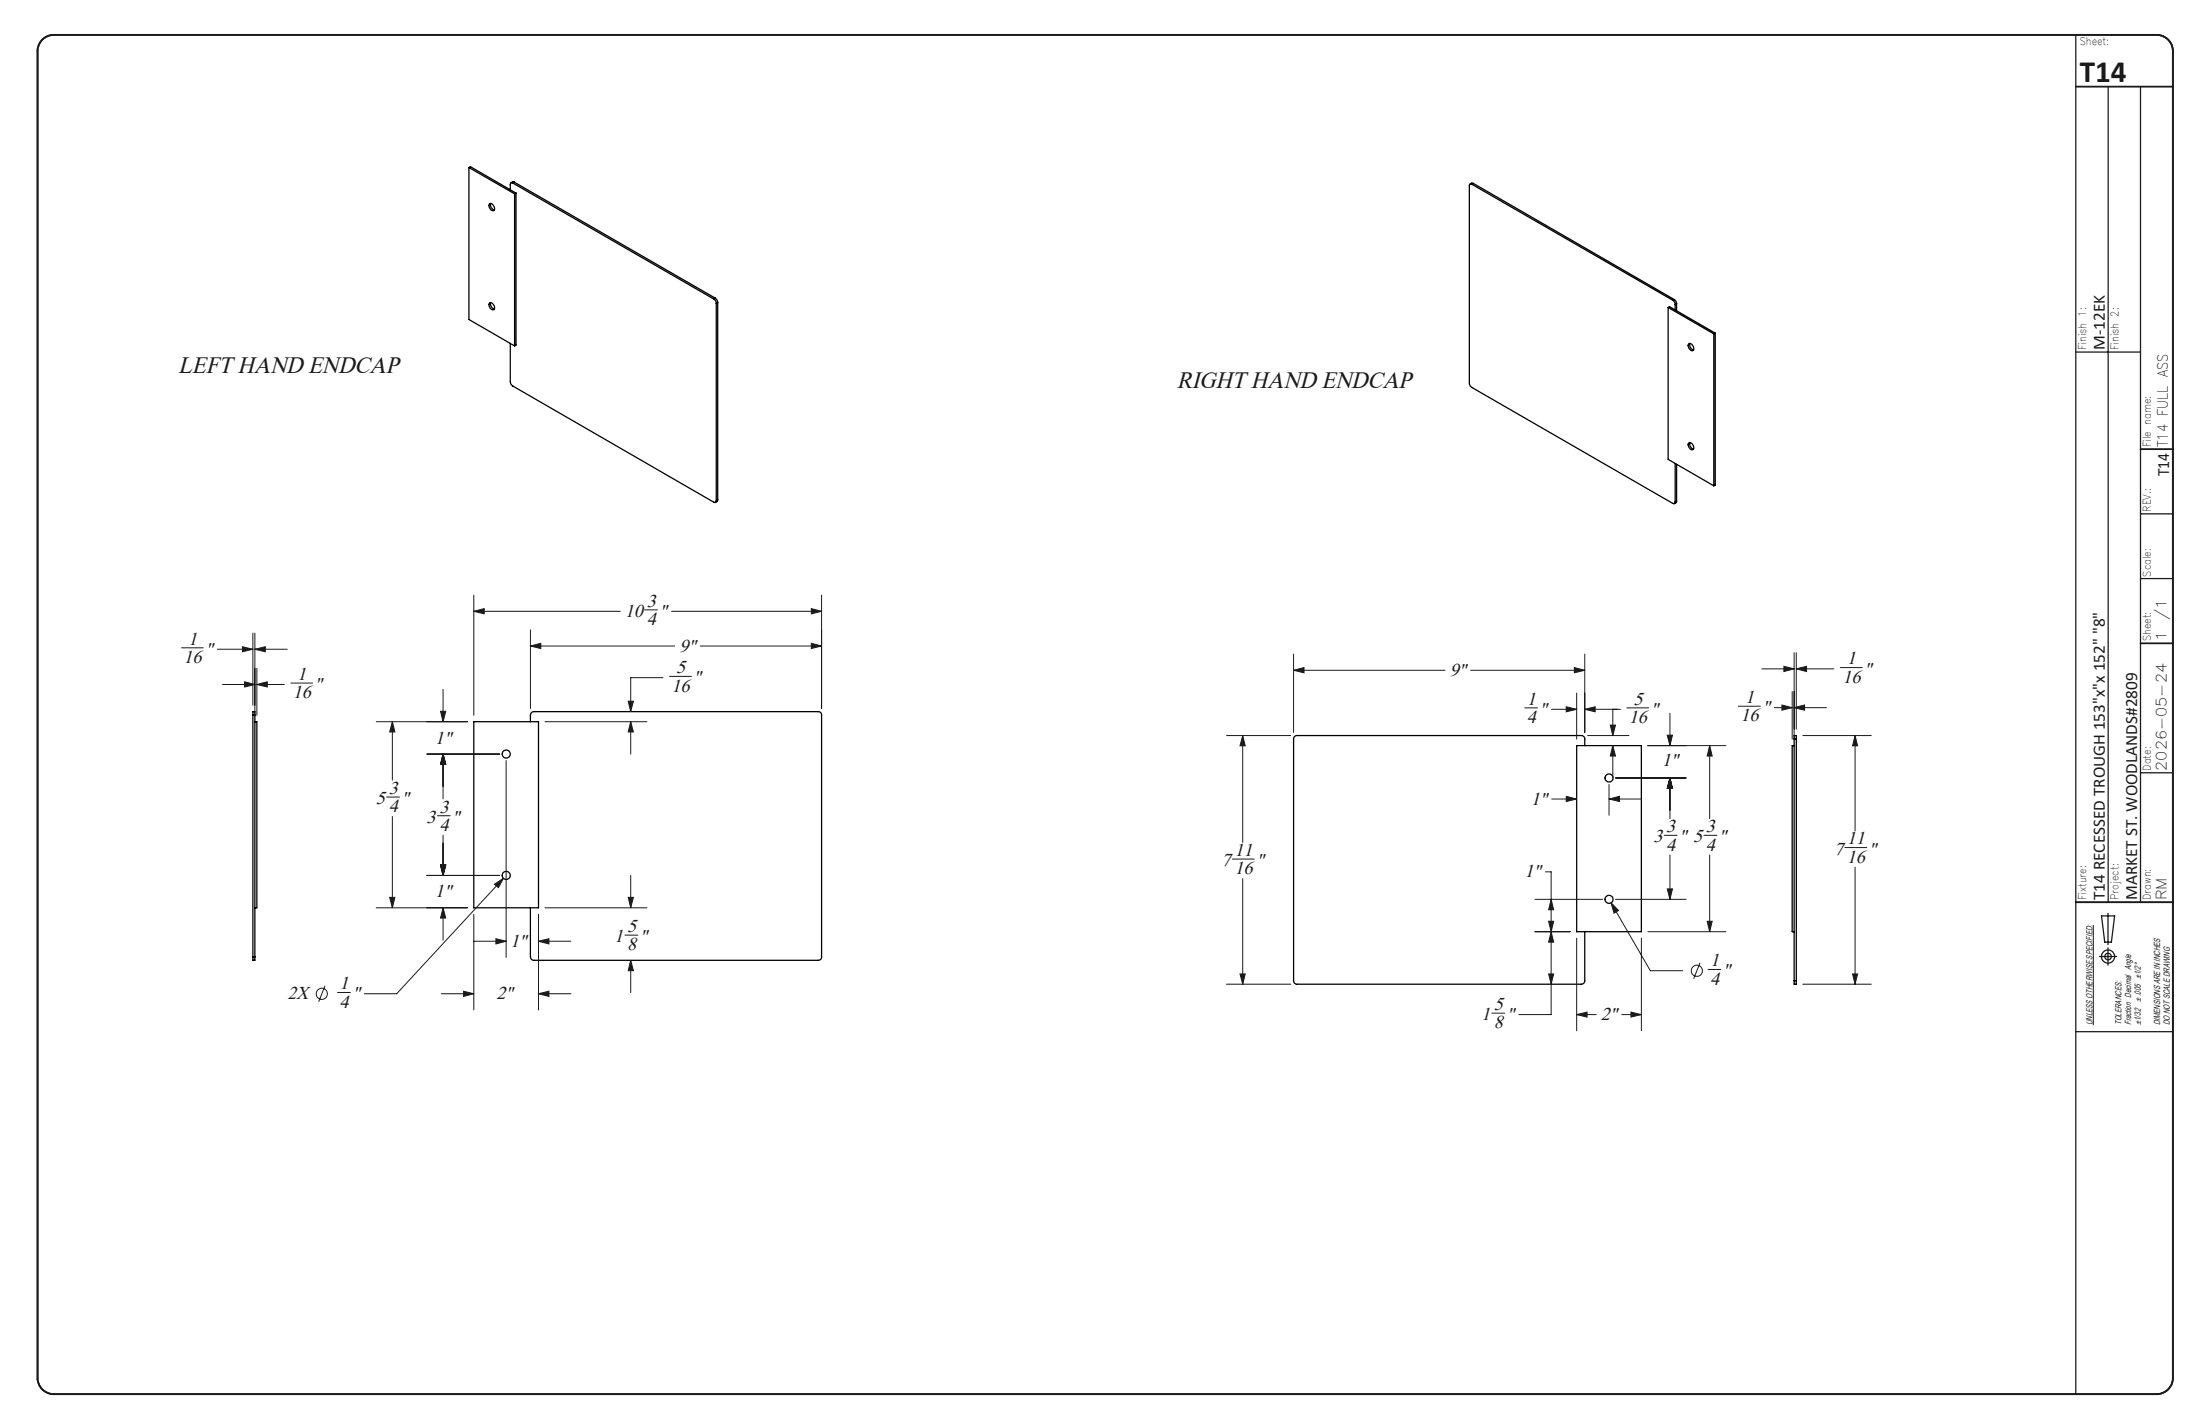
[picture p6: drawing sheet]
<svg xmlns="http://www.w3.org/2000/svg" width="432mm" height="279mm" viewBox="0 0 432 279" stroke-linecap="round" stroke-linejoin="round" font-family="sans-serif">
<g fill="none" stroke="#191924" stroke-width=".2">
<path d="M93 119.9l2-.5v1zM93 116.8v23.5M93 119.9h28.7M126.5 119.7h2.5M131.8 119.9h29.5M159.2 119.4l2.1 .5-2.1 .5zM161.3 116.8v22.2M35.6 127.1h4.3M42.7 127.4h6.9M43.7 134.3h6.3M47.6 126.9l2 .5-2 .5zM48 133.8l2 .5-2 .5z"/>
<path d="M49.6 124.2v14.2M50 127.4l2.1-.5v1zM50 124.2v16.1M50 127.4h6.4M50.4 134.3l2.1-.5v1zM50.4 131.1v9.2M50.4 134.3h5.4M57.1 134h4.2M86.5 139.6h1l-.5 2zM87 135.3v6.3M104.1 126.8l2.1-.6v1zM104.1 123.6v15.4"/>
<path d="M104.1 126.8h28.3M123.3 137.6h1l-.5 2zM130.1 133h-6.3v6.6M131.4 132.7h4.3M137.4 126.8h23.9M159.2 126.2l2.1 .6-2.1 .4zM253.9 131.5l2-.5v1zM253.9 128.3v15.4M253.9 131.5h29.7M288.6 131.5h22.4M299.3 138.9h2.5M304.5 139.2h5"/>
<path d="M307.4 138.7l2.1 .5-2.1 .5zM309 131l2 .5-2 .5zM309.5 136v9M311 139.2l2.1-.5v1zM311 128.3v15.4M311 139.2h7.1M316.5 139.2v5.1M319.3 138.9h4.3M327.8 139.9v6.4M341.2 138.6h4.3M345.8 131.2h6.3M348.3 138.9h3.5"/>
<path d="M349.7 138.3l2.1 .6-2.1 .4zM350.1 130.7l2 .5-2 .6zM351.8 135.7v9.3M352.1 138.9l2.1-.6v1zM352.1 128.1v16.9M352.1 138.9h6.4M352.6 131.2l2-.5v1.1zM352.6 128.1v15M352.6 131.2h7.3M361.2 131h4.3M73.8 141.6h17.9M75.9 156.4h2.5"/>
<path d="M77 141.6l.5 2h-1zM77 141.6v11.5M83.8 148h14.3M87 148l.5 2h-1zM87 148v8.7M99.3 149.2v38.7M107 141.6h20M123.8 141.6l.5 2h-1zM123.8 141.6v6.4M240.7 144.3h12.6M243.9 144.3l.5 2h-1zM243.9 144.3v21"/>
<path d="M304.6 156.8h4.9M307.4 156.2l2.1 .6-2.1 .5zM311.6 144.3h8.1M315.8 156.8l2.1-.6v1.1zM315.8 153.9v6M315.8 156.8h6.4M316.1 142.3h1l-.6 2zM316.5 146.3l.6 2h-1zM316.5 146.3v6.3M317.1 152.6h13.8M323.4 146.3h15.3M327.2 144.3h1.1l-.5 2z"/>
<path d="M327.8 152.6l.5 2.1h-1.1zM327.8 152.6v8M335.6 146.3l.5 2h-1zM335.6 146.3v14.3M353.8 144.3h13.5M364.1 144.3l.5 2h-1zM364.1 144.3v18.7M73.8 178.1h17.9M76.5 176.1h1l-.5 2zM77 160.2v17.9M83.8 171.8h14.3M85.9 160.1h2.5"/>
<path d="M86.5 169.7h1l-.5 2.1zM87 178.1l.5 2h-1zM87 163.9v7.9M87 178.1v6.4M93 179.4v18.8M97 173.5l1.8-1.2-1 1.9zM98.8 172.3l-20.9 22.7h-6.4M105.7 179.4v18.8M107 178.1h20M123.3 176.1h1l-.5 2zM123.8 171.8v6.3M241.9 168.6h4.3"/>
<path d="M243.9 172.4v20.7M301.3 176.5h13.2M303.3 171.1h1.1v28h-6.3M304.4 176.5l.5 2h-.9zM316.2 177.1l1.5 1.5-.9 .6zM316.2 177.1l7.7 13.4h6.4M317.1 176.5h13.8M326.6 163.9h2.6M327.2 174.4h1.1l-.5 2.1zM327.8 167.7v8.8M334.4 163.9h2.6M335.6 167.7v15.1"/>
<path d="M362.1 166.3h4.3M364.1 170.1v23M63.8 193.4l-1.3 3.2M66.3 194.7h2.5M86.6 195h6.4M91 194.5l2 .5-2 .5zM93 184.7h6.3M97.3 184.2l2 .5-2 .5zM105.7 195l2-.5v1zM105.7 184.7l2-.5v1zM105.7 195h6.3M105.7 184.7h6.3"/>
<path d="M122.7 183.5h2.5M123.8 188.4l.5 2.1h-1zM123.8 188.4v6.4M240.7 193.1h12.6M243.4 191.1h1l-.5 2zM292.8 198.8h2.5M301.3 182.8h6.9M304 180.8h.9l-.5 2zM304 191.1h.9l-.5 2zM304.4 182.8l.5 2.1h-.9zM309.5 199.1l2-.5v1zM309.5 184.1v18.1"/>
<path d="M309.5 199.1h3.8M318.3 199.1h3.9M320.1 198.6l2.1 .5-2.1 .5zM322.2 184.1v18.1M323.4 182.8h15.3M333.7 188.9l-1.3 3.2M335.1 180.8h1l-.5 2zM335.2 190.2h2.5M353.8 193.1h13.5M363.6 191.1h1l-.5 2zM410.9 181.5v19.6"/>
<circle cx="63.2" cy="195" r="1.1"/>
<circle cx="333.1" cy="190.5" r="1.1"/>
</g>
<g fill="none" stroke="#191924" stroke-width=".25">
<path d="M407.4 6.8v266.7M413.8 17v160M420.1 17v160M407.4 69.1h12.7M420.1 113.5h6.4M420.1 100.8h6.4M420.1 151.6h6.4M407.4 177h19.1M412.5 179.7h2.5l-.6 5.2h-1.3zM413.7 179.2v6.1M412.1 187.7h3.3M413.7 186v3.4"/>
<path d="M407.4 202.4h19.1"/>
<circle cx="413.7" cy="187.7" r=".66"/>
<circle cx="413.8" cy="187.7" r="1.29"/>
</g>
<path d="M8.2 7.9a3.3 3.3 0 0 1 2.3-1.1h412.8a3.2 3.2 0 0 1 3.2 3.2v260.4a3.2 3.2 0 0 1-3.2 3.1h-412.8a3.2 3.2 0 0 1-3.1-3.1v-260.4a3.2 3.2 0 0 1 .8-2.1zM407.4 17h19.1M420.1 88.1h6.4M420.1 126.2h6.4M407.4 177h19.1" fill="none" stroke="#191924" stroke-width=".35"/>
<g fill="none" stroke="#000" stroke-width=".25">
<path d="M92 32.9l9 5.1M92 32.9v29.8l9 5.2M92 32.9l.3-.2 9 5.2M96.3 39.9a1.09 1.09 0 0 0 .7 1.3M100.6 35.9a.3 .3 0 0 0-.3 0 .3 .3 0 0 0-.1 .3v1.1M100.6 35.9l39.5 22.8M100.9 35.7h-.2l-.4 .2M100.9 35.7l-.3 .2M100.9 35.7l39.5 22.8M101 38v29.9M101.3 37.9v29.8l-.3 .2M101.3 37.9l-.3 .1"/>
<path d="M288.9 36.2a.3 .3 0 0 0-.4-.1 .3 .3 0 0 0-.1 .3v38.9l.2 .5 39.7 23a.28 .28 0 0 0 .4 0 .28 .28 0 0 0 .1-.3M288.9 36.2l39.4 22.7M289.2 36l-.3-.1-.4 .2M289.2 36l-.3 .2M289.2 36l39.4 22.8M96.1 59.4a.91 .91 0 0 1 .9 1.3 .89 .89 0 0 1-.9-1.3zM96.1 40a.84 .84 0 0 1 .8 .4 .84 .84 0 0 1-.1 .9 1.01 1.01 0 0 1-.7-1.3zM96.3 59.4a1.08 1.08 0 0 0 .7 1.2M140.1 58.7l.3 .3 .2 .5M140.4 58.5l.3 .2 .2 .6M140.4 58.5l-.3 .2M140.6 59.5v38.7"/>
<path d="M140.9 59.3l-.3 .2M140.9 59.3v38.8M328.3 58.9l.3 .4 .2 .5M328.6 58.8l.4 .4 .1 .4M328.6 58.8l-.3 .1M328.8 59.8v1M329.1 59.6l-.3 .2M329.1 59.6v1.4M100.2 67.4v7.5l.4 .8 39.5 22.8a.3 .3 0 0 0 .3 .1 .3 .3 0 0 0 .2-.4M327.4 60.3l9 5.2M327.4 60.3l.3-.1 9 5.2M327.4 60.3v29.8l9 5.2"/>
<path d="M331.4 67.5a.85 .85 0 0 1 .9 .4 .85 .85 0 0 1-.1 .9 1.02 1.02 0 0 1-.8-1.3zM331.6 67.4a1.15 1.15 0 0 0 .8 1.3M336.4 65.5v29.8M336.7 65.4l-.3 .1M336.7 65.4v29.8l-.3 .1M140.9 98.1l-.1 .3-.4 .2M140.9 98.1l-.3 .1M328.8 90.9v7.6M329.1 98.3l-.1 .3-.4 .2M329.1 98.3l-.3 .2M329.1 91.1v7.2M331.4 86.9a.82 .82 0 0 1 .9 .4 .82 .82 0 0 1-.1 1 1.01 1.01 0 0 1-.8-1.4z"/>
<path d="M331.6 86.8a1.11 1.11 0 0 0 .8 1.3M49.6 140.3v-.7h.4v.7M49.6 140.3h.4M49.6 140.3v47.4M50 141.6h.4v36.5h-.4M50 140.3v47.4M93 141.6h12.7v36.5h-12.7zM104.1 141.6v-1.3a.66 .66 0 0 1 .7-.7h55.8a.61 .61 0 0 1 .7 .7v47.4a.61 .61 0 0 1-.7 .7h-55.8a.66 .66 0 0 1-.7-.7v-9.6M309.5 146.3h12.7v36.5h-12.7zM311 146.3v-1.3a.66 .66 0 0 0-.7-.7h-55.7a.66 .66 0 0 0-.7 .7v47.4a.66 .66 0 0 0 .7 .7h55.7a.66 .66 0 0 0 .7-.7v-9.6M352.1 145v-.7h.5v.7M352.1 146.3h-.3v36.5h.3"/>
<path d="M352.1 145h.5M352.1 145v47.4M352.6 145v47.4M49.6 187.7v.7h.4v-.7M49.6 187.7h.4M352.1 192.4v.7h.5v-.7M352.1 192.4h.5"/>
<circle cx="99.4" cy="147.9" r=".78"/>
<circle cx="315.8" cy="152.6" r=".78"/>
<circle cx="99.4" cy="171.8" r=".78"/>
<circle cx="315.8" cy="176.5" r=".78"/>
</g>
<path d="M309 131l2 .5-2 .5zM253.9 131.5l2-.5v1zM320.1 198.6l2.1 .5-2.1 .5zM309.5 199.1l2-.5v1zM327.2 174.4h1.1l-.5 2.1zM327.8 152.6l.5 2.1h-1.1zM327.8 152.6l.5 2.1h-1.1zM327.2 144.3h1.1l-.5 2zM316.5 146.3l.6 2h-1zM316.1 142.3h1l-.6 2zM316.2 177.1l.6 2.1 .9-.6zM307.4 138.7l2.1 .5-2.1 .5zM311 139.2l2.1-.5v1zM243.9 144.3l.5 2h-1zM243.4 191.1h1l-.5 2zM335.6 146.3l.5 2h-1zM335.1 180.8h1l-.5 2zM315.8 156.8l2.1-.6v1.1zM307.4 156.2l2.1 .6-2.1 .5zM304.4 176.5l.5 2h-.9zM304 180.8h.9l-.5 2zM304.4 182.8l.5 2.1h-.9zM304 191.1h.9l-.5 2zM363.6 191.1h1l-.5 2zM364.1 144.3l.5 2h-1zM350.1 130.7l2 .5-2 .6zM352.6 131.2l2-.5v1.1zM349.7 138.3l2.1 .6-2.1 .4zM352.1 138.9l2.1-.6v1zM104.1 126.8l2.1-.6v1zM159.2 126.2l2.1 .6-2.1 .4zM93 119.9l2-.5v1zM159.2 119.4l2.1 .5-2.1 .5zM87 148l.5 2h-1zM86.5 169.7h1l-.5 2.1zM87 148l.5 2h-1zM86.5 139.6h1l-.5 2zM105.7 195l2-.5v1zM91 194.5l2 .5-2 .5zM97.3 184.2l2 .5-2 .5zM105.7 184.7l2-.5v1zM86.5 169.7h1l-.5 2.1zM87 178.1l.5 2h-1zM123.3 176.1h1l-.5 2zM123.8 188.4l.5 2.1h-1zM77 141.6l.5 2h-1zM76.5 176.1h1l-.5 2zM123.8 141.6l.5 2h-1zM123.3 137.6h1l-.5 2zM97 173.5l.8 .7 1-1.9zM47.6 126.9l2 .5-2 .5zM50 127.4l2.1-.5v1zM50.4 134.3l2.1-.5v1zM48 133.8l2 .5-2 .5z" fill="#191924"/>
<text font-size="6.1" fill="#191924" x="408.2" y="16.1">T14</text>
<g font-size="4.7" fill="#191924">
<text x="35" y="73.2">LEFT HAND ENDCAP</text>
<text x="231" y="76.1">RIGHT HAND ENDCAP</text>
</g>
<g font-size="3.7" fill="#191924">
<text x="126.9" y="119">3</text>
<text x="122.6" y="121">10</text>
<text x="126.9" y="122.7">4</text>
<text x="129.5" y="121">&quot;</text>
<text x="36" y="130.1">16</text>
<text x="36.9" y="126.5">1</text>
<text x="40.3" y="128.5">&quot;</text>
<text x="133.3" y="127.8">9&quot;</text>
<text x="362.5" y="130.4">1</text>
<text x="57.5" y="137">16</text>
<text x="58.3" y="133.4">1</text>
<text x="61.8" y="135.4">&quot;</text>
<text x="131.8" y="135.7">16</text>
<text x="132.7" y="132.1">5</text>
<text x="136.1" y="134.1">&quot;</text>
<text x="284.6" y="132.6">9&quot;</text>
<text x="342.5" y="137.9">1</text>
<text x="361.6" y="134">16</text>
<text x="365.9" y="132.4">&quot;</text>
<text x="299.7" y="138.3">1</text>
<text x="299.7" y="141.9">4</text>
<text x="302.2" y="140.3">&quot;</text>
<text x="319.7" y="141.9">16</text>
<text x="320.6" y="138.3">5</text>
<text x="324" y="140.3">&quot;</text>
<text x="341.6" y="141.6">16</text>
<text x="345.9" y="139.9">&quot;</text>
<text x="85.4" y="145.9">1&quot;</text>
<text x="76.3" y="155.7">3</text>
<text x="326.2" y="150.3">1&quot;</text>
<text x="73.8" y="157.7">5</text>
<text x="76.3" y="159.3">4</text>
<text x="78.8" y="157.7">&quot;</text>
<text x="83.7" y="161.4">3</text>
<text x="86.3" y="159.4">3</text>
<text x="88.8" y="161.4">&quot;</text>
<text x="300.5" y="157.9">1&quot;</text>
<text x="86.3" y="163">4</text>
<text x="242.3" y="167.9">11</text>
<text x="324.5" y="165.3">3</text>
<text x="327" y="163.3">3</text>
<text x="327" y="166.9">4</text>
<text x="329.6" y="165.3">&quot; 5</text>
<text x="334.8" y="166.9">4</text>
<text x="334.8" y="163.3">3</text>
<text x="337.4" y="165.3">&quot;</text>
<text x="360" y="167.7">7</text>
<text x="362.5" y="165.7">11</text>
<text x="366.8" y="167.7">&quot;</text>
<text x="239.8" y="169.9">7</text>
<text x="242.3" y="171.6">16</text>
<text x="246.6" y="169.9">&quot;</text>
<text x="299.2" y="172.2">1&quot;</text>
<text x="362.5" y="169.3">16</text>
<text x="85.4" y="176">1&quot;</text>
<text x="100.2" y="185.8">1&quot;</text>
<text x="120.5" y="184.8">1</text>
<text x="123.1" y="182.9">5</text>
<text x="125.6" y="184.8">&quot;</text>
<text x="123.1" y="186.5">8</text>
<text x="335.6" y="189.6">1</text>
<text x="338.2" y="191.6">&quot;</text>
<text x="56.5" y="196.1">2X</text>
<text x="66.6" y="197.7">4</text>
<text x="66.6" y="194.1">1</text>
<text x="69.2" y="196.1">&quot;</text>
<text x="97.4" y="196.1">2&quot;</text>
<text x="335.6" y="193.2">4</text>
<text x="290.7" y="200.2">1</text>
<text x="293.2" y="198.2">5</text>
<text x="293.2" y="201.8">8</text>
<text x="295.7" y="200.2">&quot;</text>
<text x="314.2" y="200.2">2&quot;</text>
</g>
<g font-size="3.4" fill="#191924">
<text x="413.1" y="68.7" transform="rotate(-90 413.1 68.7)">M-12EK</text>
<text x="425.7" y="93.4" transform="rotate(-90 425.7 93.4)">T14</text>
<text x="413.1" y="176.6" transform="rotate(-90 413.1 176.6)">T14 RECESSED TROUGH 153&quot;x&quot;x 152&quot; &quot;8&quot;</text>
<text x="419.4" y="176.6" transform="rotate(-90 419.4 176.6)">MARKET ST. WOODLANDS#2809</text>
</g>
<g font-size="2.8" fill="#191924">
<text x="425.5" y="87.7" transform="rotate(-90 425.5 87.7)">T14 FULL ASS</text>
<text x="425.2" y="125.8" transform="rotate(-90 425.2 125.8)">1</text>
<text x="425.2" y="121.7" transform="rotate(-90 425.2 121.7)">/1</text>
<text x="425.2" y="151.2" transform="rotate(-90 425.2 151.2)">2026-05-24</text>
<text x="425.2" y="176.6" transform="rotate(-90 425.2 176.6)">RM</text>
</g>
<g font-size="2.1" fill="#191924">
<text x="408.2" y="8.9">Sheet:</text>
<text x="409.5" y="68.7" transform="rotate(-90 409.5 68.7)">Finish 1:</text>
<text x="415.8" y="68.7" transform="rotate(-90 415.8 68.7)">Finish 2:</text>
<text x="422.2" y="87.7" transform="rotate(-90 422.2 87.7)">File name:</text>
<text x="422.2" y="100.4" transform="rotate(-90 422.2 100.4)">REV.:</text>
<text x="422.2" y="113.1" transform="rotate(-90 422.2 113.1)">Scale:</text>
<text x="422.2" y="125.8" transform="rotate(-90 422.2 125.8)">Sheet:</text>
<text x="422.2" y="151.2" transform="rotate(-90 422.2 151.2)">Date:</text>
<text x="409.5" y="176.6" transform="rotate(-90 409.5 176.6)">Fixture:</text>
<text x="415.8" y="176.6" transform="rotate(-90 415.8 176.6)">Project:</text>
<text x="422.2" y="176.6" transform="rotate(-90 422.2 176.6)">Drawn:</text>
</g>
<g font-size="1.7" fill="#191924">
<text x="420.2" y="196.6" transform="rotate(-90 420.2 196.6)">± .005 ±1/2°</text>
<text x="410.7" y="201.1" transform="rotate(-90 410.7 201.1)">UNLESS OTHERWISE SPECIFIED:</text>
<text x="416.4" y="201.1" transform="rotate(-90 416.4 201.1)">TOLERANCES:</text>
<text x="418.3" y="201.1" transform="rotate(-90 418.3 201.1)">Fraction Decimal Angle</text>
<text x="420.2" y="201.1" transform="rotate(-90 420.2 201.1)">±1/32</text>
<text x="424" y="201.1" transform="rotate(-90 424 201.1)">DIMENSIONS ARE IN INCHES</text>
<text x="425.9" y="201.1" transform="rotate(-90 425.9 201.1)">DO NOT SCALE DRAWING</text>
</g>
</svg>
